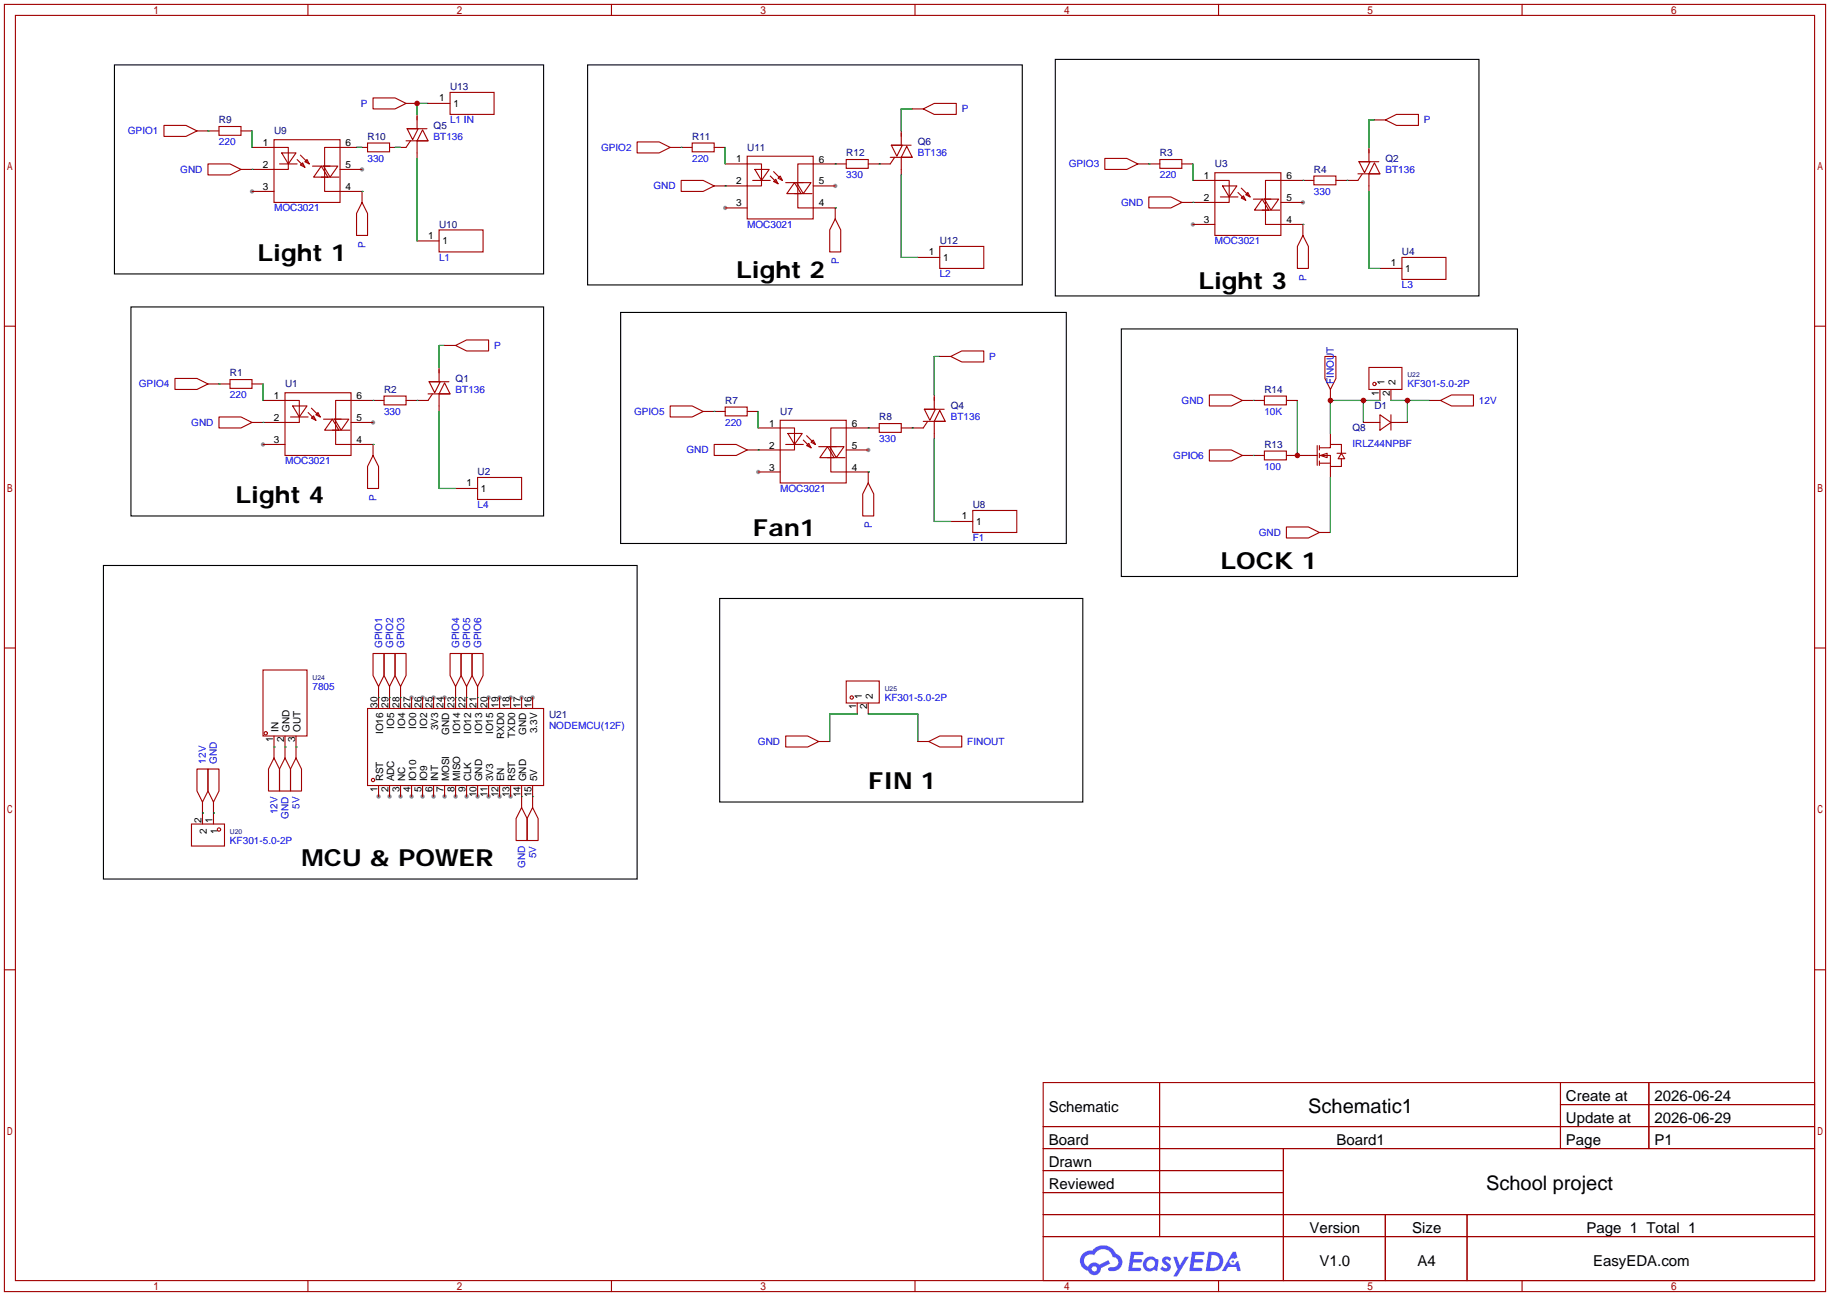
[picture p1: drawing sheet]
<svg xmlns="http://www.w3.org/2000/svg" width="422mm" height="299mm" viewBox="0 0 422 299" stroke-linecap="round" stroke-linejoin="round" font-family="sans-serif">
<g fill="#999">
<circle cx="86.1" cy="97.5" r=".51"/>
<circle cx="60.7" cy="102.6" r=".51"/>
<circle cx="300.7" cy="46.7" r=".51"/>
<circle cx="275.3" cy="51.8" r=".51"/>
<circle cx="200.4" cy="103.9" r=".51"/>
<circle cx="175" cy="109" r=".51"/>
<circle cx="83.6" cy="39.1" r=".51"/>
<circle cx="58.2" cy="44.2" r=".51"/>
<circle cx="192.8" cy="42.9" r=".51"/>
<circle cx="167.4" cy="48" r=".51"/>
<circle cx="87.4" cy="183.9" r=".51"/>
<circle cx="89.9" cy="183.9" r=".51"/>
<circle cx="92.5" cy="183.9" r=".51"/>
<circle cx="95" cy="183.9" r=".51"/>
<circle cx="97.5" cy="183.9" r=".51"/>
<circle cx="100.1" cy="183.9" r=".51"/>
<circle cx="102.6" cy="183.9" r=".51"/>
<circle cx="105.2" cy="183.9" r=".51"/>
<circle cx="107.7" cy="183.9" r=".51"/>
<circle cx="110.2" cy="183.9" r=".51"/>
<circle cx="112.8" cy="183.9" r=".51"/>
<circle cx="115.3" cy="183.9" r=".51"/>
<circle cx="117.9" cy="183.9" r=".51"/>
<circle cx="122.9" cy="161" r=".51"/>
<circle cx="120.4" cy="161" r=".51"/>
<circle cx="117.9" cy="161" r=".51"/>
<circle cx="115.3" cy="161" r=".51"/>
<circle cx="112.8" cy="161" r=".51"/>
<circle cx="102.6" cy="161" r=".51"/>
<circle cx="100.1" cy="161" r=".51"/>
<circle cx="97.5" cy="161" r=".51"/>
<circle cx="95" cy="161" r=".51"/>
</g>
<g fill="none" stroke="#a10000" stroke-width=".25">
<path d="M1 1h420.4v297.2h-420.4zM3.6 3.6h415.2v292.1h-415.2zM71.1 1v2.6M141.1 1v2.6M211.2 1v2.6M281.3 1v2.6M351.3 1v2.6M1 75.3h2.6M418.8 75.3h2.6M1 149.6h2.6M418.8 149.6h2.6M1 223.9h2.6"/>
<path d="M418.8 223.9h2.6M240.8 249.9h178v45.8h-178zM267.7 249.9v35.6M360.2 249.9v15.3M360.2 255h58.6M380.6 249.9v15.3M240.8 260.1h178M240.8 265.2h178M240.8 270.3h55.4M240.8 275.3h55.4M296.2 265.2v30.5M71.1 295.7v2.5"/>
<path d="M141.1 295.7v2.5M211.2 295.7v2.5M240.8 280.4h178M240.8 285.5h178M281.3 295.7v2.5M319.8 280.4v15.3M338.6 280.4v15.3M351.3 295.7v2.5"/>
</g>
<g fill="#5487ff">
<path d="M268.5 290.3a1.3 1.3 0 0 1 1.9 .3l-.4 .6a.54 .54 0 0 0-1-.2l.2 .2a1.28 1.28 0 0 1 .8 2 1.53 1.53 0 0 1-2.2-.3l.5-.6 .8 .5a.31 .31 0 0 0 .3-.3 .31 .31 0 0 0-.2-.3 1.12 1.12 0 0 1-.7-1.9z"/>
<path d="M270.8 290.2h.8l.7 1.9 1.2-1.9h.9l-2.7 4.5h-.9l1-1.7z"/>
<path d="M261 289h2.3a.46 .46 0 0 1 .5 .1 .46 .46 0 0 1 .1 .5l-.3 .2h-1.8l-.1 .9h1.6a.4 .4 0 0 1 .3 .4 .4 .4 0 0 1-.4 .4h-1.6l-.2 1.2h1.4a.46 .46 0 0 1 .5 .1 .46 .46 0 0 1 .1 .5l-.4 .2h-2.6z"/>
<path d="M275.1 289h2.3a.47 .47 0 0 1 .5 .1 .47 .47 0 0 1 .1 .5l-.3 .2h-1.8l-.1 .9h1.6a.4 .4 0 0 1 .4 .4 .4 .4 0 0 1-.5 .4h-1.6l-.2 1.2h1.4a.46 .46 0 0 1 .5 .1 .46 .46 0 0 1 .1 .5l-.4 .2h-2.6z"/>
<path d="M284.5 289h.8l.3 1.3-.6 .4a.75 .75 0 0 0-1.1 .3 .75 .75 0 0 0 .5 1 .75 .75 0 0 0 .9-.6l.5-.3 .6 2.4h-.8l-.3-1h-1.8l-.5 1h-1z"/>
<path d="M278.9 289l-.6 4.5h1.4a2.27 2.27 0 0 0 2.7-2.3 2.27 2.27 0 0 0-2.7-2.2zM279.7 289.8a1.5 1.5 0 0 1 1.8 1.5 1.5 1.5 0 0 1-1.9 1.4h-.3z"/>
<path d="M264.4 290.6a1.6 1.6 0 0 0-.4 2.3 1.6 1.6 0 0 0 2.3 .2l.8 .4 .3-2.5-.1-.3h-.5a1.58 1.58 0 0 0-2.4-.1zM265 291.1a.99 .99 0 0 1 1.6 .6 .99 .99 0 0 1-1.3 1.1 .98 .98 0 0 1-.3-1.7z"/>
<path d="M250 289.4a2.37 2.37 0 0 0 1.1 4 1.54 1.54 0 0 0 1.8 1 1.54 1.54 0 0 0 1.2-1.6l2.2-1.1-.5-.8-2.1 1.1a1.57 1.57 0 0 0-2.6 .4 1.5 1.5 0 0 1-.7-2.1 1.5 1.5 0 0 1 2.2-.5 2.23 2.23 0 0 1 2.3-1.4 2.23 2.23 0 0 1 1.9 1.8 1.16 1.16 0 0 1 1.3 1.1 1.16 1.16 0 0 1-1.1 1.3h-.7a.47 .47 0 0 0-.5 .3 .47 .47 0 0 0 .4 .6 2.14 2.14 0 0 0 2.7-1.4 2.14 2.14 0 0 0-1.3-2.7 3.2 3.2 0 0 0-5.5-.7l-1.1 .1zM252 292.9a.6 .6 0 0 1 1.2 0 .6 .6 0 0 1-1.2 0z"/>
<circle cx="284.6" cy="291.3" r=".28"/>
</g>
<g fill="none" stroke="#a10000" stroke-width=".25">
<path d="M37.8 29h5.1l2.6 1.2-2.6 1.3h-5.1zM45.5 30.2h5M48 37.8h5.1l2.5 1.3-2.5 1.3h-5.1zM50.5 29.2h5.1v2h-5.1zM55.6 30.2h2.6M58.2 34h8.3v5.1h-10.9M63.2 32.3h15.3v14.4h-15.3zM64.5 37.8h4.1M65 35.3h3.3l-1.8 2.5zM68.6 36.8l1.8 1.8M69.3 35.8l1.8 1.8M69.8 37.6l.6 1-1.1-.5z"/>
<path d="M70.4 37.3l.5-.5 .5 1zM72.1 38.4h4.1M74.2 38.4l1.5 2.5h-3.3zM74.7 38.4h3.3l-1.8 2.5zM78.5 39.1h5.1M84.8 33h5.1v2.1h-5.1zM84.8 34h-9.9v10.2h8.7v2.5M86.1 22.6h5.1l2.5 1.3-2.5 1.2h-5.1zM93.7 32.5h5.1M93.7 23.9h2.6M94 29.7h2.5l-1.3 2.6zM94 29.7h4.6"/>
<path d="M94.7 32.5l-1 1.5h-3.8M96.3 26.4v3.3M96.3 32.5v4.1M97.5 30l1.3 2.5h-2.5zM98.8 23.9h5.1M103.9 21.3h10.1v5.1h-10.1zM147.1 32.8h5l2.6 1.2-2.6 1.3h-5zM154.7 34h5.1M159.8 33h5v2.1h-5zM164.8 34h2.6M167.4 37.8h8.4v5.1h-11M172.5 36.1h15.2v14.4h-15.2z"/>
<path d="M174.2 39.1h3.3l-1.7 2.6zM178.6 39.6l1.7 1.8M195.3 36.8h5.1v2.1h-5.1zM195.3 37.8h-11.2v10.2h8.7v2.5M205.5 36.3h5.1M205.7 33.5h2.6l-1.3 2.6zM205.7 33.5h4.6M206.5 36.3l-1 1.5h-5.1M208 30.2v3.3M208 36.3v4.1M209.3 33.8l1.3 2.5h-2.6zM210.6 25.1h2.5"/>
<path d="M213.1 25.1l2.5-1.2h5.1v2.5h-5.1zM255 36.6h5.1l2.5 1.2-2.5 1.3h-5.1zM262.6 37.8h5.1M267.7 36.8h5.1v2.1h-5.1zM272.8 37.8h2.5M280.4 39.9h15.3v14.5h-15.3zM313.7 37.3h2.5l-1.2 2.6zM313.7 37.3h4.6M316 34v3.3M317.2 37.6l1.3 2.5h-2.5zM317.2 27.7h2.6M319.8 27.7l2.5-1.3h5.1v2.6h-5.1z"/>
<path d="M58.2 44.2h5M74.2 40.9h4M83.6 46.7l1.2 2.6v5.1h-2.5v-5.1zM96.3 55.6h5M101.3 53.1h10.2v5.1h-10.2zM157.2 41.7h5.1l2.5 1.2-2.5 1.3h-5.1zM167.4 48h5.1M173.7 41.7h4.1M177.8 40.6l1.8 1.8M179.1 41.4l.5 1-1-.5zM179.6 41.1l.5-.5 .5 1.1zM181.4 42.2h4"/>
<path d="M183.4 42.2l1.5 2.5h-3.3zM183.4 44.7h4.1M183.9 42.2h3.3l-1.8 2.5zM187.7 42.9h5.1M192.8 50.5l1.3 2.6v5.1h-2.6v-5.1zM211.8 59.4h5.1M216.9 56.9h10.2v5.1h-10.2zM265.2 45.5h5.1l2.5 1.2-2.5 1.3h-5.1zM275.3 41.7h8.4v5h-10.9M275.3 51.8h5.1M281.7 45.5h4.1M282.2 42.9h3.3l-1.8 2.6z"/>
<path d="M285.8 44.5l1.7 1.7M286.5 43.4l1.8 1.8M287 45.2l.5 1-1-.5zM288 44.5l.5 1-1-.5zM289.3 46h4.1M291.3 46l1.6 2.5h-3.3zM291.3 48.5h4.1M291.8 46h3.3l-1.7 2.5zM295.7 46.7h5M300.7 54.4l1.3 2.5v5.1h-2.5v-5.1zM303.3 40.6h5.1v2.1h-5.1zM303.3 41.7h-11.2v10.1h8.6v2.6"/>
<path d="M313.4 40.1h5.1M314.5 40.1l-1.1 1.6h-5M316 40.1v4.1M323.6 59.4h10.2v5.1h-10.2zM102.6 79.8h2.6M105.2 79.8l2.5-1.3h5.1v2.5h-5.1zM318.5 62h5.1M40.4 87.4h5.1l2.5 1.2-2.5 1.3h-5.1zM48 88.6h5.1M50.5 96.3h5.1l2.6 1.2-2.6 1.3h-5.1zM53.1 87.6h5.1v2.1h-5.1zM58.2 88.6h2.5"/>
<path d="M60.7 92.5h8.4v5h-10.9M65.8 90.7h15.2v14.5h-15.2zM67.1 96.3h4M67.6 93.7h3.3l-1.8 2.6zM71.1 95.2l1.8 1.8M71.9 96.5l.5-.5 .5 1zM71.9 94.2l1.8 1.8M72.9 95.8l.5-.6 .5 1.1zM74.7 96.8h4M76.7 96.8l1.5 2.5h-3.3zM76.7 99.3h4.1M77.2 96.8h3.3l-1.8 2.5z"/>
<path d="M81 97.5h5.1M88.6 91.4h5.1v2.1h-5.1zM88.6 92.5h-11.1v10.1h8.6v2.6M98.8 90.9h5.1M99.1 88.1h2.5l-1.3 2.6zM99.1 88.1h4.5M99.8 90.9l-1 1.6h-5.1M101.3 84.8v3.3M101.3 90.9v4.1M102.6 88.4l1.3 2.5h-2.6zM154.7 93.7h5.1l2.5 1.3-2.5 1.3h-5.1zM162.3 95h5.1"/>
<path d="M167.4 94h5.1v2h-5.1zM172.5 95h2.5M175 98.8h8.4v5.1h-10.9M180.1 97h15.2v14.5h-15.2zM202.9 97.8h5.1v2h-5.1zM202.9 98.8h-11.1v10.2h8.6v2.5M213.1 97.3h5.1M213.4 94.5h2.5l-1.3 2.5zM213.4 94.5h4.5M214.1 97.3l-1 1.5h-5.1M215.6 91.2v3.3M215.6 97.3v4"/>
<path d="M216.9 94.7l1.3 2.6h-2.6zM216.9 82.3h2.6M219.5 82.3l2.5-1.3h5.1v2.6h-5.1zM279.1 91.2h5.1l2.6 1.3-2.6 1.2h-5.1zM286.8 92.5h5M291.8 91.4h5.1v2.1h-5.1zM296.9 92.5h2.6M305.8 82.3h2.6v5.1l-1.3 2.5-1.3-2.5zM307.1 89.9v2.6M314.7 97.5h3.8M316 84.8h7.6v5.1h-7.6zM318.5 95.8l2.6 1.7-2.6 1.8z"/>
<path d="M318.5 89.9v2.6M321.1 97.5h3.8M321.1 89.9v2.6M321.1 95.8v3.5M329.9 92.5h2.6M332.5 92.5l2.5-1.3h5.1v2.5h-5.1zM60.7 102.6h5.1M86.1 105.2l1.3 2.5v5.1h-2.6v-5.1zM105.2 112.8h5M110.2 110.2h10.2v5.1h-10.2zM164.8 102.6h5.1l2.6 1.3-2.6 1.3h-5.1zM175 109h5.1"/>
<path d="M181.4 102.6h4M181.9 100.1h3.3l-1.8 2.5zM185.4 101.6l1.8 1.8M186.2 102.9l.5-.5 .5 1zM186.2 100.6l1.8 1.8M187.2 102.1l.5-.5 .5 1zM189 103.1h4M191 103.1l1.5 2.6h-3.3zM191 105.7h4.1M191.5 103.1h3.3l-1.8 2.6zM195.3 103.9h5.1M200.4 111.5l1.3 2.5v5.1h-2.6v-5.1z"/>
<path d="M224.5 117.9h10.2v5h-10.2zM279.1 103.9h5.1l2.6 1.3-2.6 1.2h-5.1zM286.8 105.2h5M291.8 104.1h5.1v2.1h-5.1zM296.9 105.2h7.1M304 102.9v4.5M304.5 103.4h2.6v-.8h2.5v2M304.5 105.2h2.6v2.5h2.5v-1.8M304.5 106.9h2.6M304.5 102.9v1M304.5 104.6v1.1M304.5 106.4v1"/>
<path d="M304.8 105.2l1.5-.6v1.1zM307.1 100.1v2.5M307.1 107.7v2.5M308.6 104.6h2M309.6 104.6l.8 1.3h-1.5zM219.5 120.4h5M296.9 121.7h5.1l2.5 1.2-2.5 1.3h-5.1zM304.5 122.9h2.6M60.7 154.7h10.2v15.2h-10.2zM86.1 150.9h2.5v5.1l-1.2 2.5-1.3-2.5zM87.4 158.5v5.1M88.6 150.9h2.6v5.1l-1.3 2.5-1.3-2.5z"/>
<path d="M89.9 158.5v5.1M91.2 150.9h2.5v5.1l-1.2 2.5-1.3-2.5zM92.5 158.5v5.1M103.9 150.9h2.5v5.1l-1.2 2.5-1.3-2.5zM105.2 158.5v5.1M106.4 150.9h2.6v5.1l-1.3 2.5-1.3-2.5zM107.7 158.5v5.1M109 150.9h2.5v5.1l-1.3 2.5-1.2-2.5zM110.2 158.5v5.1M195.3 157.2h7.6v5.1h-7.6zM45.5 177.5h2.5v5.1l-1.3 2.6-1.2-2.6zM48 177.5h2.5v5.1l-1.2 2.6-1.3-2.6z"/>
<path d="M63.2 175l1.3 2.5v5.1h-2.5v-5.1zM63.2 169.9v5.1M65.8 175l1.3 2.5v5.1h-2.6v-5.1zM65.8 169.9v5.1M68.3 175l1.3 2.5v5.1h-2.5v-5.1zM68.3 169.9v5.1M84.8 163.6h40.7v17.8h-40.7zM95 161v2.6M97.5 161v2.6M100.1 161v2.6M102.6 161v2.6M112.8 161v2.6"/>
<path d="M115.3 161v2.6M117.9 161v2.6M120.4 161v2.6M122.9 161v2.6M181.4 169.9h5l2.6 1.3-2.6 1.3h-5zM189 171.2h2.5M197.9 162.3v2.5M200.4 162.3v2.5M211.8 171.2h2.6M214.4 171.2l2.5-1.3h5.1v2.6h-5.1zM44.2 190.2h7.6v5.1h-7.6zM46.7 185.2v5"/>
<path d="M49.3 185.2v5M87.4 181.4v2.5M89.9 181.4v2.5M92.5 181.4v2.5M95 181.4v2.5M97.5 181.4v2.5M100.1 181.4v2.5M102.6 181.4v2.5M105.2 181.4v2.5M107.7 181.4v2.5M110.2 181.4v2.5M112.8 181.4v2.5"/>
<path d="M115.3 181.4v2.5M117.9 181.4v2.5M120.4 186.4l1.3 2.6v5.1h-2.6v-5.1zM120.4 181.4v5M122.9 186.4l1.3 2.6v5.1h-2.5v-5.1zM122.9 181.4v5"/>
<circle cx="317.2" cy="88.6" r=".38"/>
<circle cx="61.3" cy="169.3" r=".38"/>
<circle cx="196.6" cy="161" r=".38"/>
<circle cx="50.5" cy="191.5" r=".38"/>
<circle cx="86.1" cy="180.1" r=".38"/>
</g>
<g fill="none" stroke="#008700" stroke-width=".25">
<path d="M48 30.2h.1M58.2 39.1h.1M58.2 30.2v3.8M82.3 34h1.3M91.2 34h1.3M96.3 36.6v19M98.8 23.9h-2.5v2.5M157.2 34h.1M167.4 34v3.8M192.8 37.8h.1M202.9 37.8h.1M210.6 25.1h-2.6v5.1"/>
<path d="M265.2 37.8h.1M275.3 37.8v3.9M317.2 27.7h-1.2v6.3M83.6 44.2h.1M167.4 42.9h.1M192.8 48h.1M208 40.4v19h3.8M275.3 46.7h.1M300.7 41.7h.1M300.7 51.8h.1M310.9 41.7h.1M316 44.2v17.8h2.5"/>
<path d="M102.6 79.8h-1.3v5M50.5 88.6h.1M60.7 97.5h.1M60.7 88.6v3.9M86.1 92.5h.1M96.3 92.5h.1M101.3 95v17.8h3.9M164.8 95h.1M175 95v3.8M200.4 98.8h.1M210.6 98.8h.1M216.9 82.3h-1.3v8.9"/>
<path d="M289.3 92.5h.1M299.5 92.5v12.7M314.7 92.5v5M318.5 92.5h-11.4v7.6M321.1 92.5h8.8M324.9 92.5v5M86.1 102.6h.1M175 103.9h.1M200.4 109h.1M215.6 101.3v19.1h3.9M289.3 105.2h.1M307.1 110.2v12.7"/>
<path d="M63.2 172.5h.1M65.8 172.5h.1M68.3 172.5h.1M87.4 161h.1M89.9 161h.1M92.5 161h.1M105.2 161h.1M107.7 161h.1M110.2 161h.1M197.9 164.8h-6.4v6.4M200.4 164.8h11.4v6.4M46.7 187.7h.1"/>
<path d="M49.3 187.7h.1M120.4 183.9h.1M122.9 183.9h.1"/>
</g>
<path d="M26.4 15h99.1v48.2h-99.1zM135.6 15h100.4v50.8h-100.4zM243.6 13.7h97.8v54.6h-97.8zM30.2 70.9h95.3v48.2h-95.3zM143.3 72.1h102.8v53.4h-102.8zM258.8 75.9h91.5v57.2h-91.5zM23.9 130.6h123.2v72.3h-123.2zM166.1 138.2h83.8v47h-83.8z" fill="none" stroke="#000" stroke-width=".25"/>
<g fill="#c00">
<circle cx="96.3" cy="23.9" r=".63"/>
<circle cx="299.5" cy="105.2" r=".63"/>
<circle cx="324.9" cy="92.5" r=".63"/>
<circle cx="314.7" cy="92.5" r=".63"/>
<circle cx="307.1" cy="92.5" r=".63"/>
</g>
<g font-size="5.4">
<text x="59.4" y="60.3">Light 1</text>
<text x="169.9" y="64.2">Light 2</text>
<text x="276.6" y="66.7">Light 3</text>
<text x="54.4" y="116.2">Light 4</text>
<text x="173.7" y="123.8">Fan1</text>
<text x="281.7" y="131.5">LOCK 1</text>
<text x="200.4" y="182.3">FIN 1</text>
<text x="69.6" y="200">MCU &amp; POWER</text>
</g>
<g font-size="4.6">
<text x="302" y="257">Schematic1</text>
<text x="343" y="274.8">School project</text>
</g>
<g font-size="3.5">
<text x="242.1" y="256.7">Schematic</text>
<text x="361.5" y="254.2">Create at</text>
<text x="381.9" y="254.2">2026-06-24</text>
<text x="361.5" y="259.2">Update at</text>
<text x="381.9" y="259.2">2026-06-29</text>
<text x="242.1" y="264.3">Board</text>
<text x="242.1" y="269.4">Drawn</text>
<text x="308.5" y="264.3">Board1</text>
<text x="361.5" y="264.3">Page</text>
<text x="381.9" y="264.3">P1</text>
<text x="242.1" y="274.5">Reviewed</text>
<text x="302.3" y="284.6">Version</text>
<text x="326" y="284.6">Size</text>
<text x="366.2" y="284.6">Page 1 Total 1</text>
<text x="304.6" y="292.3">V1.0</text>
<text x="327.2" y="292.3">A4</text>
<text x="367.7" y="292.3">EasyEDA.com</text>
</g>
<g font-size="2.3">
<text x="101.3" y="23.4">1</text>
<text x="104.6" y="24.7">1</text>
<text x="60.7" y="33.7">1</text>
<text x="79.8" y="33.8">6</text>
<text x="60.7" y="38.8">2</text>
<text x="79.8" y="38.8">5</text>
<text x="169.9" y="37.5">1</text>
<text x="189" y="37.6">6</text>
<text x="277.9" y="41.3">1</text>
<text x="296.9" y="41.4">6</text>
<text x="60.7" y="43.9">3</text>
<text x="79.8" y="43.9">4</text>
<text x="169.9" y="42.6">2</text>
<text x="169.9" y="47.7">3</text>
<text x="189" y="42.6">5</text>
<text x="189" y="47.7">4</text>
<text x="277.9" y="46.4">2</text>
<text x="296.9" y="46.4">5</text>
<text x="277.9" y="51.5">3</text>
<text x="296.9" y="51.5">4</text>
<text x="98.8" y="55.2">1</text>
<text x="102.1" y="56.4">1</text>
<text x="214.4" y="59">1</text>
<text x="217.7" y="60.2">1</text>
<text x="321" y="61.5">1</text>
<text x="324.4" y="62.8">1</text>
<text x="319.6" y="89" transform="rotate(-90 319.6 89)">1</text>
<text x="322.1" y="89" transform="rotate(-90 322.1 89)">2</text>
<text x="63.2" y="92.1">1</text>
<text x="82.3" y="92.2">6</text>
<text x="318.3" y="91.3" transform="rotate(-90 318.3 91.3)">1</text>
<text x="320.8" y="91.3" transform="rotate(-90 320.8 91.3)">2</text>
<text x="63.2" y="97.2">2</text>
<text x="82.3" y="97.2">5</text>
<text x="177.5" y="98.5">1</text>
<text x="196.6" y="98.6">6</text>
<text x="63.2" y="102.3">3</text>
<text x="82.3" y="102.3">4</text>
<text x="177.5" y="103.6">2</text>
<text x="196.6" y="103.6">5</text>
<text x="107.7" y="112.3">1</text>
<text x="111" y="113.6">1</text>
<text x="177.5" y="108.6">3</text>
<text x="196.6" y="108.6">4</text>
<text x="222" y="119.9">1</text>
<text x="225.3" y="121.2">1</text>
<text x="198.9" y="161.4" transform="rotate(-90 198.9 161.4)">1</text>
<text x="201.4" y="161.4" transform="rotate(-90 201.4 161.4)">2</text>
<text x="87.1" y="163.4" transform="rotate(-90 87.1 163.4)">30</text>
<text x="89.7" y="163.4" transform="rotate(-90 89.7 163.4)">29</text>
<text x="92.2" y="163.4" transform="rotate(-90 92.2 163.4)">28</text>
<text x="94.8" y="163.4" transform="rotate(-90 94.8 163.4)">27</text>
<text x="97.3" y="163.4" transform="rotate(-90 97.3 163.4)">26</text>
<text x="99.8" y="163.4" transform="rotate(-90 99.8 163.4)">25</text>
<text x="102.4" y="163.4" transform="rotate(-90 102.4 163.4)">24</text>
<text x="104.9" y="163.4" transform="rotate(-90 104.9 163.4)">23</text>
<text x="107.5" y="163.4" transform="rotate(-90 107.5 163.4)">22</text>
<text x="110" y="163.4" transform="rotate(-90 110 163.4)">21</text>
<text x="112.5" y="163.4" transform="rotate(-90 112.5 163.4)">20</text>
<text x="115.1" y="163.4" transform="rotate(-90 115.1 163.4)">19</text>
<text x="117.6" y="163.4" transform="rotate(-90 117.6 163.4)">18</text>
<text x="120.2" y="163.4" transform="rotate(-90 120.2 163.4)">17</text>
<text x="122.7" y="163.4" transform="rotate(-90 122.7 163.4)">16</text>
<text x="197.6" y="163.7" transform="rotate(-90 197.6 163.7)">1</text>
<text x="200.2" y="163.7" transform="rotate(-90 200.2 163.7)">2</text>
<text x="63" y="171.3" transform="rotate(-90 63 171.3)">1</text>
<text x="64.3" y="169" transform="rotate(-90 64.3 169)">IN</text>
<text x="65.6" y="171.3" transform="rotate(-90 65.6 171.3)">2</text>
<text x="66.8" y="169" transform="rotate(-90 66.8 169)">GND</text>
<text x="68.1" y="171.3" transform="rotate(-90 68.1 171.3)">3</text>
<text x="69.4" y="169" transform="rotate(-90 69.4 169)">OUT</text>
<text x="88.4" y="169.5" transform="rotate(-90 88.4 169.5)">IO16</text>
<text x="91" y="168.2" transform="rotate(-90 91 168.2)">IO5</text>
<text x="93.5" y="168.2" transform="rotate(-90 93.5 168.2)">IO4</text>
<text x="96" y="168.2" transform="rotate(-90 96 168.2)">IO0</text>
<text x="98.6" y="168.2" transform="rotate(-90 98.6 168.2)">IO2</text>
<text x="101.1" y="168.6" transform="rotate(-90 101.1 168.6)">3V3</text>
<text x="103.7" y="169.6" transform="rotate(-90 103.7 169.6)">GND</text>
<text x="106.2" y="169.5" transform="rotate(-90 106.2 169.5)">IO14</text>
<text x="108.7" y="169.5" transform="rotate(-90 108.7 169.5)">IO12</text>
<text x="111.3" y="169.5" transform="rotate(-90 111.3 169.5)">IO13</text>
<text x="113.8" y="169.5" transform="rotate(-90 113.8 169.5)">IO15</text>
<text x="116.4" y="170.7" transform="rotate(-90 116.4 170.7)">RXD0</text>
<text x="118.9" y="170.4" transform="rotate(-90 118.9 170.4)">TXD0</text>
<text x="121.4" y="169.6" transform="rotate(-90 121.4 169.6)">GND</text>
<text x="124" y="169.3" transform="rotate(-90 124 169.3)">3.3V</text>
<text x="87.1" y="182.8" transform="rotate(-90 87.1 182.8)">1</text>
<text x="88.4" y="180.4" transform="rotate(-90 88.4 180.4)">RST</text>
<text x="89.7" y="182.8" transform="rotate(-90 89.7 182.8)">2</text>
<text x="91" y="180.4" transform="rotate(-90 91 180.4)">ADC</text>
<text x="92.2" y="182.8" transform="rotate(-90 92.2 182.8)">3</text>
<text x="93.5" y="180.4" transform="rotate(-90 93.5 180.4)">NC</text>
<text x="94.8" y="182.8" transform="rotate(-90 94.8 182.8)">4</text>
<text x="96" y="180.4" transform="rotate(-90 96 180.4)">IO10</text>
<text x="97.3" y="182.8" transform="rotate(-90 97.3 182.8)">5</text>
<text x="98.6" y="180.4" transform="rotate(-90 98.6 180.4)">IO9</text>
<text x="99.8" y="182.8" transform="rotate(-90 99.8 182.8)">6</text>
<text x="101.1" y="180.4" transform="rotate(-90 101.1 180.4)">INT</text>
<text x="102.4" y="182.8" transform="rotate(-90 102.4 182.8)">7</text>
<text x="103.7" y="180.4" transform="rotate(-90 103.7 180.4)">MOSI</text>
<text x="104.9" y="182.8" transform="rotate(-90 104.9 182.8)">8</text>
<text x="106.2" y="180.4" transform="rotate(-90 106.2 180.4)">MISO</text>
<text x="107.5" y="182.8" transform="rotate(-90 107.5 182.8)">9</text>
<text x="108.7" y="180.4" transform="rotate(-90 108.7 180.4)">CLK</text>
<text x="110" y="184.1" transform="rotate(-90 110 184.1)">10</text>
<text x="111.3" y="180.4" transform="rotate(-90 111.3 180.4)">GND</text>
<text x="112.5" y="184.1" transform="rotate(-90 112.5 184.1)">11</text>
<text x="113.8" y="180.4" transform="rotate(-90 113.8 180.4)">3V3</text>
<text x="115.1" y="184.1" transform="rotate(-90 115.1 184.1)">12</text>
<text x="116.4" y="180.4" transform="rotate(-90 116.4 180.4)">EN</text>
<text x="117.6" y="184.1" transform="rotate(-90 117.6 184.1)">13</text>
<text x="118.9" y="180.4" transform="rotate(-90 118.9 180.4)">RST</text>
<text x="120.2" y="184.1" transform="rotate(-90 120.2 184.1)">14</text>
<text x="121.4" y="180.4" transform="rotate(-90 121.4 180.4)">GND</text>
<text x="122.7" y="184.1" transform="rotate(-90 122.7 184.1)">15</text>
<text x="124" y="180.4" transform="rotate(-90 124 180.4)">5V</text>
<text x="46.5" y="190.1" transform="rotate(-90 46.5 190.1)">2</text>
<text x="49" y="190.1" transform="rotate(-90 49 190.1)">1</text>
<text x="47.8" y="192.5" transform="rotate(-90 47.8 192.5)">2</text>
<text x="50.3" y="192.5" transform="rotate(-90 50.3 192.5)">1</text>
</g>
<g font-size="2.3" fill="#000080">
<text x="103.9" y="20.9">U13</text>
<text x="50.5" y="28.5">R9</text>
<text x="100.1" y="29.8">Q5</text>
<text x="63.2" y="31">U9</text>
<text x="84.8" y="32.3">R10</text>
<text x="159.8" y="32.3">R11</text>
<text x="172.5" y="34.8">U11</text>
<text x="211.8" y="33.6">Q6</text>
<text x="195.3" y="36.1">R12</text>
<text x="267.7" y="36.1">R3</text>
<text x="280.4" y="38.7">U3</text>
<text x="303.3" y="39.9">R4</text>
<text x="319.8" y="37.4">Q2</text>
<text x="101.3" y="52.6">U10</text>
<text x="216.9" y="56.4">U12</text>
<text x="323.6" y="59">U4</text>
<text x="53.1" y="86.9">R1</text>
<text x="65.8" y="89.5">U1</text>
<text x="105.2" y="88.2">Q1</text>
<text x="88.6" y="90.7">R2</text>
<text x="167.4" y="93.3">R7</text>
<text x="180.1" y="95.8">U7</text>
<text x="219.5" y="94.5">Q4</text>
<text x="291.8" y="90.7">R14</text>
<text x="317.2" y="94.5">D1</text>
<text x="202.9" y="97.1">R8</text>
<text x="312.2" y="99.6">Q8</text>
<text x="291.8" y="103.4">R13</text>
<text x="110.2" y="109.8">U2</text>
<text x="224.5" y="117.4">U8</text>
<text x="126.7" y="165.7">U21</text>
</g>
<g font-size="2.3" fill="#00f">
<text x="83.3" y="24.7">P</text>
<text x="103.9" y="28.5">L1 IN</text>
<text x="222" y="26">P</text>
<text x="328.7" y="28.5">P</text>
<text x="29.5" y="31">GPIO1</text>
<text x="50.5" y="33.6">220</text>
<text x="100.1" y="32.3">BT136</text>
<text x="138.7" y="34.8">GPIO2</text>
<text x="41.6" y="39.9">GND</text>
<text x="84.8" y="37.4">330</text>
<text x="159.8" y="37.4">220</text>
<text x="195.3" y="41.2">330</text>
<text x="211.8" y="36.1">BT136</text>
<text x="246.7" y="38.7">GPIO3</text>
<text x="267.7" y="41.2">220</text>
<text x="319.8" y="39.9">BT136</text>
<text x="150.8" y="43.7">GND</text>
<text x="258.8" y="47.5">GND</text>
<text x="303.3" y="45">330</text>
<text x="63.2" y="48.8">MOC3021</text>
<text x="172.5" y="52.6">MOC3021</text>
<text x="84.4" y="57.2" transform="rotate(-90 84.4 57.2)">P</text>
<text x="280.4" y="56.4">MOC3021</text>
<text x="101.3" y="60.2">L1</text>
<text x="193.6" y="61" transform="rotate(-90 193.6 61)">P</text>
<text x="216.9" y="64.1">L2</text>
<text x="301.5" y="64.8" transform="rotate(-90 301.5 64.8)">P</text>
<text x="323.6" y="66.6">L3</text>
<text x="114" y="80.6">P</text>
<text x="228.3" y="83.1">P</text>
<text x="32.1" y="89.5">GPIO4</text>
<text x="307.9" y="88.6" transform="rotate(-90 307.9 88.6)">FINOUT</text>
<text x="324.9" y="89.5">KF301-5.0-2P</text>
<text x="53.1" y="92">220</text>
<text x="88.6" y="95.8">330</text>
<text x="105.2" y="90.7">BT136</text>
<text x="146.4" y="95.8">GPIO5</text>
<text x="272.7" y="93.3">GND</text>
<text x="291.8" y="95.8">10K</text>
<text x="341.4" y="93.3">12V</text>
<text x="44.1" y="98.3">GND</text>
<text x="167.4" y="98.3">220</text>
<text x="219.5" y="97.1">BT136</text>
<text x="65.8" y="107.2">MOC3021</text>
<text x="158.4" y="104.7">GND</text>
<text x="202.9" y="102.2">330</text>
<text x="270.8" y="106">GPIO6</text>
<text x="312.2" y="103.2">IRLZ44NPBF</text>
<text x="180.1" y="113.6">MOC3021</text>
<text x="291.8" y="108.5">100</text>
<text x="86.9" y="115.6" transform="rotate(-90 86.9 115.6)">P</text>
<text x="110.2" y="117.4">L4</text>
<text x="201.2" y="121.9" transform="rotate(-90 201.2 121.9)">P</text>
<text x="224.5" y="125">F1</text>
<text x="290.5" y="123.7">GND</text>
<text x="88.2" y="149.6" transform="rotate(-90 88.2 149.6)">GPIO1</text>
<text x="90.7" y="149.6" transform="rotate(-90 90.7 149.6)">GPIO2</text>
<text x="93.3" y="149.6" transform="rotate(-90 93.3 149.6)">GPIO3</text>
<text x="106" y="149.6" transform="rotate(-90 106 149.6)">GPIO4</text>
<text x="108.5" y="149.6" transform="rotate(-90 108.5 149.6)">GPIO5</text>
<text x="111" y="149.6" transform="rotate(-90 111 149.6)">GPIO6</text>
<text x="72.1" y="159.3">7805</text>
<text x="204.2" y="161.8">KF301-5.0-2P</text>
<text x="126.7" y="168.2">NODEMCU(12F)</text>
<text x="175" y="172">GND</text>
<text x="223.3" y="172">FINOUT</text>
<text x="47.5" y="176.3" transform="rotate(-90 47.5 176.3)">12V</text>
<text x="50.1" y="176.3" transform="rotate(-90 50.1 176.3)">GND</text>
<text x="64.1" y="188" transform="rotate(-90 64.1 188)">12V</text>
<text x="66.6" y="189" transform="rotate(-90 66.6 189)">GND</text>
<text x="69.1" y="186.7" transform="rotate(-90 69.1 186.7)">5V</text>
<text x="53.1" y="194.9">KF301-5.0-2P</text>
<text x="121.2" y="200.5" transform="rotate(-90 121.2 200.5)">GND</text>
<text x="123.7" y="198.2" transform="rotate(-90 123.7 198.2)">5V</text>
</g>
<g font-size="1.6" fill="#000080">
<text x="324.9" y="87.1">U22</text>
<text x="72.1" y="156.9">U24</text>
<text x="204.2" y="159.5">U25</text>
<text x="53.1" y="192.5">U20</text>
</g>
</svg>
